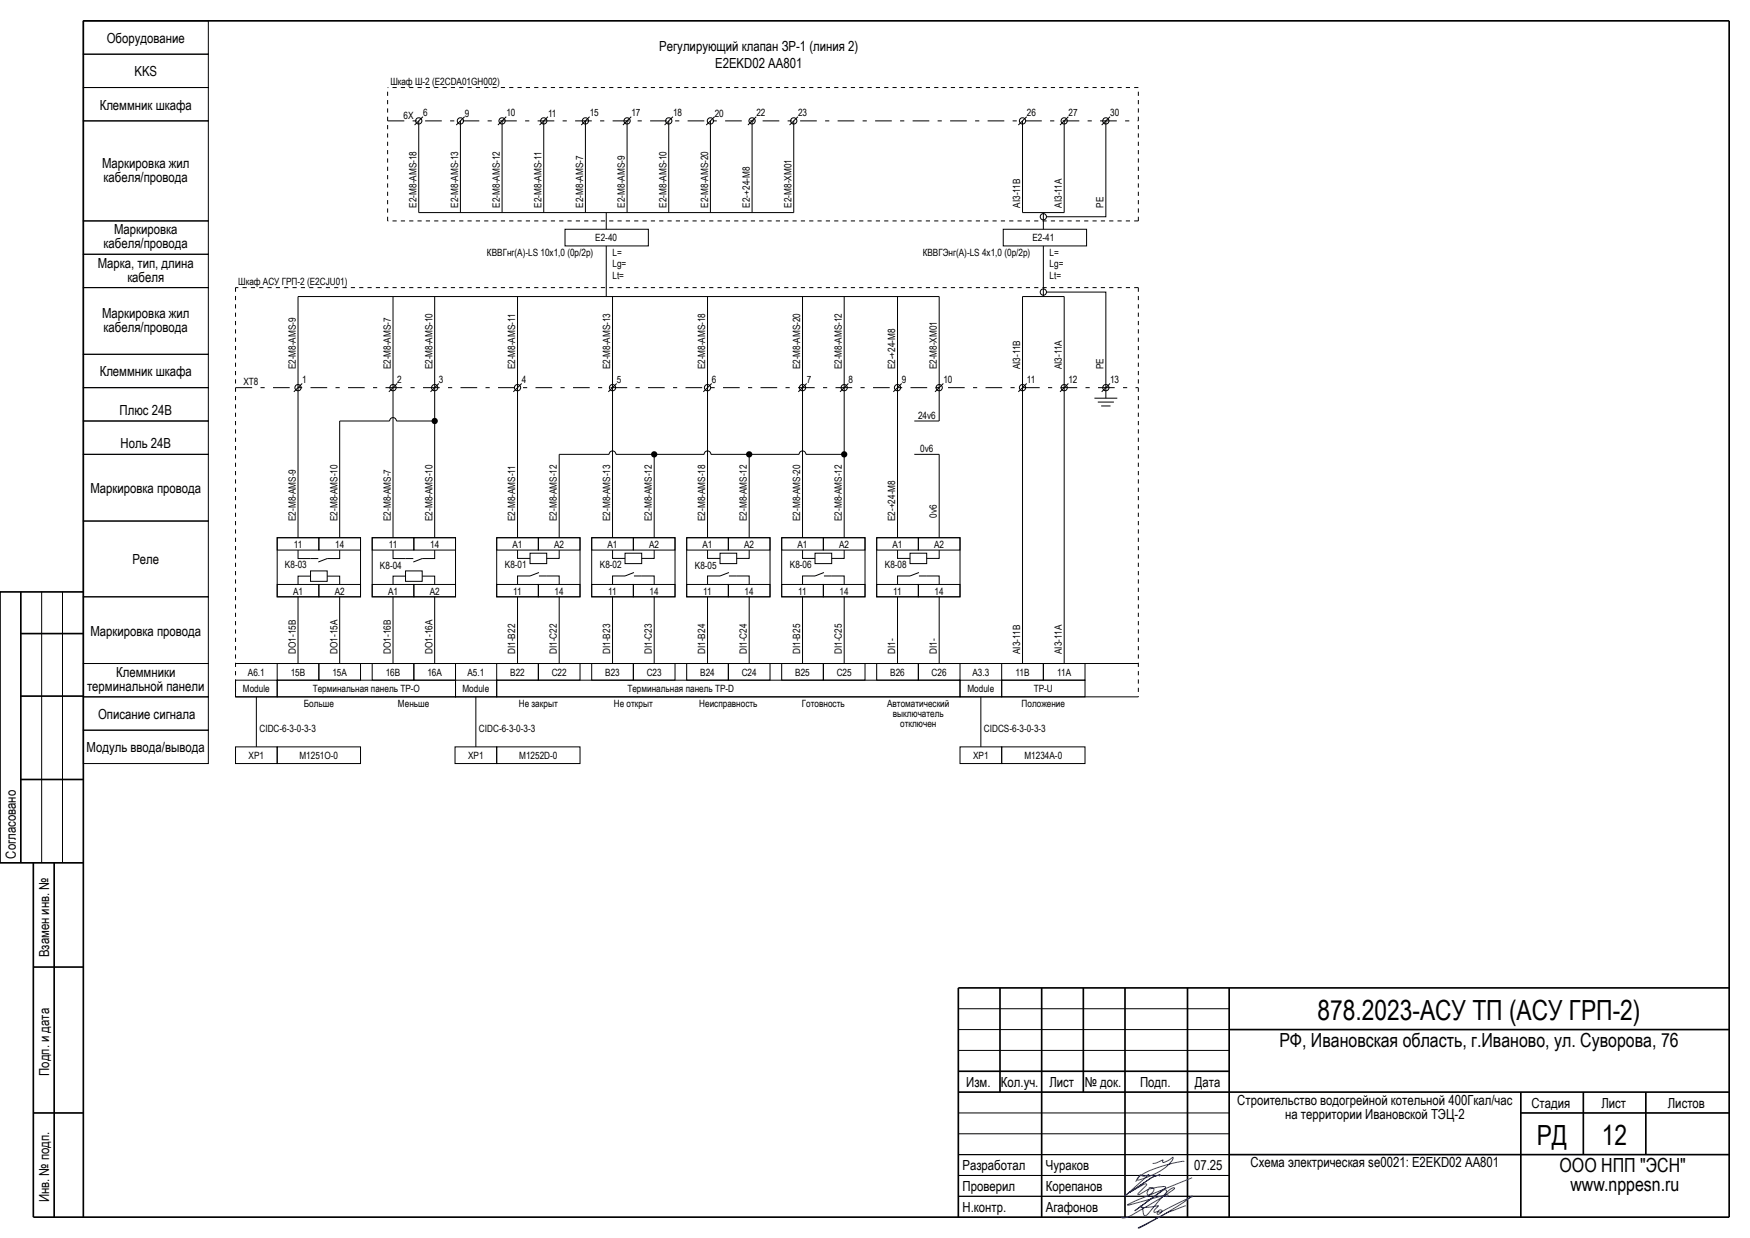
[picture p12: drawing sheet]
<svg xmlns="http://www.w3.org/2000/svg" width="420mm" height="297mm" viewBox="0 0 420 297" stroke-linecap="round" stroke-linejoin="round" font-family="sans-serif">
<g fill="#000" stroke="#000" stroke-width=".24">
<path d="M99.5 30l2-2zM109.5 30l2-2zM119.5 30l2-2zM131.5 28l-2 2zM139.5 30l2-2zM149.5 30l2-2zM159.5 30l2-2zM171.5 28l-2 2zM179.5 30l2-2zM189.5 30l2-2zM244.4 30l2-2zM254.4 30l2-2z"/>
<path d="M266.4 28l-2 2zM100.5 51h90zM100.5 29v22zM110.5 29v22zM120.5 29v22zM130.5 29v22zM140.5 29v22zM145.5 51v4zM150.5 29v22zM160.5 29v22zM170.5 29v22zM180.5 29v22z"/>
<path d="M190.5 29v22zM245.4 29v22zM245.4 51h10zM250.4 51v4zM255.4 29v22zM71.5 71.1h153.9zM71.5 71.1v21.9zM94.3 71.1v21.9zM104.3 71.1v21.9zM124.2 71.1v21.9zM145.5 59v12.1zM147 71.1v21.9z"/>
<path d="M169.8 71.1v21.9zM192.6 71.1v21.9zM202.6 71.1v21.9zM215.4 71.1v21.9zM225.4 71.1v21.9zM245.4 71.1v21.9zM245.4 71.1h10zM250.4 59v12.1zM255.4 71.1v21.9zM70.5 94l2-2zM71.5 93v36zM95.3 92l-2 2z"/>
<path d="M94.3 93v36zM105.3 92l-2 2zM104.3 93v36zM125.2 92l-2 2zM124.2 93v36zM146 94l2-2zM147 93v36zM168.8 94l2-2zM169.8 93v36zM191.6 94l2-2zM192.6 93v36zM201.6 94l2-2z"/>
<path d="M214.4 94l2-2zM215.4 93v36zM224.4 94l2-2zM225.4 93v8zM246.4 92l-2 2zM245.4 93v66.2zM254.4 94l2-2zM255.4 93v66.2zM262.7 95.5h5.4zM263.5 96.5h3.8zM264.3 97.4h2.2zM266.4 92l-2 2z"/>
<path d="M265.4 93v2.5zM81.5 101v28zM81.5 101h12zM95.1 101h8.8zM134.2 109h12zM147.8 109h21.2zM170.6 109h21.2zM193.4 109h8.8zM219.4 101h6zM219.4 109h6zM134.2 109v20zM157 109.4v19.6z"/>
<path d="M179.8 109.4v19.6zM202.6 93v36zM225.4 109v20zM56.5 159.2h52.8zM71.5 143.2v16zM81.5 143.2v16zM94.3 143.2v16zM104.3 143.2v16zM109.2 159.2h121.2zM124.2 143.2v16zM134.2 143.2v16zM147 143.2v16z"/>
<path d="M157 143.2v16zM169.8 143.2v16zM179.8 143.2v16zM192.6 143.2v16zM202.6 143.2v16zM215.4 143.2v16zM225.4 143.2v16zM230.4 159.2h42.8zM56.5 167.2h52.8zM61.5 167.2v12zM109.2 167.2h121.2zM114.2 167.2v12z"/>
<path d="M230.4 167.2h42.8zM235.4 167.2v12zM10 142v65zM15 142v65zM230 252h65zM230 247h65zM230 242h65zM230 277h65zM230 272h65zM230 267h65zM230 287h65zM230 282h65z"/>
</g>
<g fill="#000" stroke="#000" stroke-width=".4">
<path d="M20 5h395zM5 152h15zM5 167h15zM5 187h15zM5 142v65zM8 207v85zM13 207v85zM8 232h12zM230 237h185zM230 257h65zM295 247h120zM8 267h12z"/>
<path d="M230 262h185zM240 237v25zM260 237v25zM295 277h120zM365 267h50zM380 262v15zM395 262v15zM8 292h407zM20 5v287zM230 237v55zM250 237v55zM270 237v55z"/>
<path d="M285 237v55zM295 237v55zM365 262v30zM415 5v287z"/>
</g>
<path d="M20 142h-20v65h20" fill="none" stroke="#000" stroke-width=".4"/>
<path d="M284.2 278.7l-.1-.1a26.7 26.7 0 0 0-10.8 3.7l-.4 .8a14 14 0 0 0 8.5-4.9l.1-.6-2.1 1.3a.32 .32 0 0 1-.4-.2 .32 .32 0 0 1 .1-.4l-1.5 .7-1 .1M284.6 289.2a74 74 0 0 0-11.4 5.4l1.9-.9 4.7-2.6 6.4-4.1-.1 .1-7.4 3.7h-.4a.34 .34 0 0 1-.1-.4 .34 .34 0 0 1 .5-.1 .34 .34 0 0 1 .1 .4 .74 .74 0 0 1-1.1 .5l.4-.6h-.2a.72 .72 0 0 1-1 .1l1-1.5a9.8 9.8 0 0 1-4.2 .3v-.2a.9 .9 0 0 1 .6 1.2l.1 .4a.57 .57 0 0 0 .2 .7 .57 .57 0 0 0 .8-.2l1.1-1.3a20.9 20.9 0 0 1 4.9-5.1h.4l.1 .1-3.4 2.4-5.3 3.1a6.1 6.1 0 0 1-3.9 1.6v-.4M286.1 282.5l-13.4 5.5-2.1 1.1 9.4-2.5a.25 .25 0 0 1 .3 .2 .25 .25 0 0 1-.3 .3l-.3-.5 .3-.5a.48 .48 0 0 0-.1-.6 .48 .48 0 0 0-.6-.1l-7 5.1 7.5-5.6-.2-.2-.3-.1-3.4 .6-.1-.1a.65 .65 0 0 1 1 0 .65 .65 0 0 1-.2 1l-.8 .6a.48 .48 0 0 1-.5-.3 .48 .48 0 0 1 .1-.6l.2-.5-2.2 1.3-.3-.1 2.1-2.3a.56 .56 0 0 0-.9 .1l-3.2 1.8 5.3-3.6 2-.6-2 .6-6.4 4.4 5.7-5.1a1.72 1.72 0 0 1-2 .1l-1.1 1.6" fill="none" stroke="#00f" stroke-width=".24"/>
<g fill="none" stroke="#000" stroke-width=".24">
<path d="M20 13h30v8h-30zM20 5h30v8h-30zM20 29h30v24h-30zM20 21h30v8h-30zM265.4 29v23h-14.2M20 53h30v8h-30zM135.6 55h20v4h-20zM240.8 55h20v4h-20zM20 69h30v16h-30zM20 61h30v8h-30zM251.2 70.1h14.2v22.9M20 85h30v8h-30z"/>
<path d="M20 93h30v8h-30zM20 109h30v16h-30zM20 101h30v8h-30zM93.5 101a.82 .82 0 0 1 .8-.8 .82 .82 0 0 1 .8 .8M146.2 109a.82 .82 0 0 1 .8-.8 .82 .82 0 0 1 .8 .8M169 109a.82 .82 0 0 1 .8-.8 .82 .82 0 0 1 .8 .8M191.8 109a.82 .82 0 0 1 .8-.8 .82 .82 0 0 1 .8 .8M20 125h30v18.2h-30zM66.5 129h20v14.2h-20zM66.5 129h10v3h-10zM71.5 132v2h4.9M74.5 137h4v2.5h-4z"/>
<path d="M74.5 138.2h-3v2M76.5 129h10v3h-10zM78.5 138.2h3v2M81.5 132v2h-3l-2.1 .8M89.3 129h20v14.2h-20zM89.3 129h10v3h-10zM94.3 132v2h4.9M97.3 137h4v2.5h-4zM97.3 138.2h-3v2M99.3 129h10v3h-10zM101.3 138.2h3v2M104.3 132v2h-3l-2.1 .8"/>
<path d="M119.2 129h20v14.2h-20zM119.2 129h10v3h-10zM124.2 132v2h3M127.2 132.7h4v2.5h-4zM129.2 129h10v3h-10zM129.3 137.4l-2.1 .8h-3v2M129.3 138.2h4.9v2M134.2 132v2h-3M142 129h20v14.2h-20zM142 129h10v3h-10zM147 132v2h3M150 132.7h4v2.5h-4z"/>
<path d="M152 129h10v3h-10zM152.1 137.4l-2.1 .8h-3v2M152.1 138.2h4.9v2M157 132v2h-3M164.8 129h20v14.2h-20zM164.8 129h10v3h-10zM169.8 132v2h3M172.8 132.7h4v2.5h-4zM174.8 129h10v3h-10zM174.9 137.4l-2.1 .8h-3v2M174.9 138.2h4.9v2M179.8 132v2h-3"/>
<path d="M187.6 129h20v14.2h-20zM187.6 129h10v3h-10zM192.6 132v2h3M195.6 132.7h4v2.5h-4zM197.6 129h10v3h-10zM197.7 137.4l-2.1 .8h-3v2M197.7 138.2h4.9v2M202.6 132v2h-3M210.4 129h20v14.2h-20zM210.4 129h10v3h-10zM215.4 132v2h3M218.4 132.7h4v2.5h-4z"/>
<path d="M220.4 129h10v3h-10zM220.5 137.4l-2.1 .8h-3v2M220.5 138.2h4.9v2M225.4 132v2h-3M20 159.2h30v8h-30zM20 143.2h30v16h-30zM66.5 140.2h10v3h-10zM66.5 159.2h10v4h-10zM76.5 140.2h10v3h-10zM76.5 159.2h10v4h-10zM89.3 159.2h10v4h-10zM89.3 140.2h10v3h-10z"/>
<path d="M99.3 159.2h10v4h-10zM99.3 140.2h10v3h-10zM119.2 159.2h10v4h-10zM119.2 140.2h10v3h-10zM129.2 140.2h10v3h-10zM129.2 159.2h10v4h-10zM142 159.2h10v4h-10zM142 140.2h10v3h-10zM152 140.2h10v3h-10zM152 159.2h10v4h-10zM164.8 159.2h10v4h-10zM164.8 140.2h10v3h-10z"/>
<path d="M174.8 159.2h10v4h-10zM174.8 140.2h10v3h-10zM187.6 159.2h10v4h-10zM187.6 140.2h10v3h-10zM197.6 159.2h10v4h-10zM197.6 140.2h10v3h-10zM210.4 159.2h10v4h-10zM210.4 140.2h10v3h-10zM220.4 159.2h10v4h-10zM220.4 140.2h10v3h-10zM240.4 159.2h10v4h-10zM250.4 159.2h10v4h-10z"/>
<path d="M20 167.2h30v8h-30zM20 175.2h30v8h-30zM56.5 179.2h10v4h-10zM56.5 163.2h10v4h-10zM66.5 163.2h42.8v4h-42.8zM66.5 179.2h20v4h-20zM109.2 179.2h10v4h-10zM109.3 163.2h9.9v4h-9.9zM119.2 163.2h111.2v4h-111.2zM119.2 179.2h20v4h-20zM230.4 163.2h10v4h-10zM230.4 179.2h10v4h-10z"/>
<path d="M240.4 163.2h20v4h-20zM240.4 179.2h20v4h-20z"/>
<circle cx="100.5" cy="29" r=".75"/>
<circle cx="110.5" cy="29" r=".75"/>
<circle cx="120.5" cy="29" r=".75"/>
<circle cx="130.5" cy="29" r=".75"/>
<circle cx="140.5" cy="29" r=".75"/>
<circle cx="150.5" cy="29" r=".75"/>
<circle cx="160.5" cy="29" r=".75"/>
<circle cx="170.5" cy="29" r=".75"/>
<circle cx="180.5" cy="29" r=".75"/>
<circle cx="190.5" cy="29" r=".75"/>
<circle cx="245.4" cy="29" r=".75"/>
<circle cx="255.4" cy="29" r=".75"/>
<circle cx="265.4" cy="29" r=".75"/>
<circle cx="250.4" cy="52" r=".75"/>
<circle cx="250.4" cy="70.1" r=".75"/>
<circle cx="71.5" cy="93" r=".75"/>
<circle cx="94.3" cy="93" r=".75"/>
<circle cx="104.3" cy="93" r=".75"/>
<circle cx="124.2" cy="93" r=".75"/>
<circle cx="147" cy="93" r=".75"/>
<circle cx="169.8" cy="93" r=".75"/>
<circle cx="192.6" cy="93" r=".75"/>
<circle cx="202.6" cy="93" r=".75"/>
<circle cx="215.4" cy="93" r=".75"/>
<circle cx="225.4" cy="93" r=".75"/>
<circle cx="245.4" cy="93" r=".75"/>
<circle cx="255.4" cy="93" r=".75"/>
<circle cx="265.4" cy="93" r=".75"/>
</g>
<g fill="none" stroke="#000" stroke-width=".7" stroke-linecap="butt">
<circle cx="104.3" cy="101" r=".4"/>
<circle cx="157" cy="109" r=".4"/>
<circle cx="179.8" cy="109" r=".4"/>
<circle cx="202.6" cy="109" r=".4"/>
</g>
<path d="M93 29h180.2zM56.5 93h216.7z" fill="#000" stroke="#000" stroke-width=".24" stroke-dasharray="4 2 1 2" stroke-linecap="butt"/>
<path d="M93 21h180.2zM93 21v32zM93 53h180.2zM273.2 21v32zM56.5 69v98.2zM56.5 69h216.7zM273.2 69v98.2z" fill="#000" stroke="#000" stroke-width=".24" stroke-dasharray="1 1" stroke-linecap="butt"/>
<g font-size="6.7">
<text x="316.2" y="244.6">878.2023-АСУ ТП (АСУ ГРП-2)</text>
<text x="368.8" y="274.7">РД</text>
<text x="384.5" y="274.6">12</text>
</g>
<g font-size="4.7">
<text x="307" y="251.1">РФ, Ивановская область, г.Иваново, ул. Суворова, 76</text>
<text x="374.3" y="281.1">ООО НПП &quot;ЭСН&quot;</text>
<text x="376.9" y="285.8">www.nppesn.ru</text>
</g>
<g font-size="3.3">
<text x="25.6" y="10.2">Оборудование</text>
<text x="158.2" y="12.2">Регулирующий клапан ЗР-1 (линия 2)</text>
<text x="171.6" y="16.4">E2EKD02 AA801</text>
<text x="32.3" y="18.3">KKS</text>
<text x="23.9" y="26.3">Клеммник шкафа</text>
<text x="24.5" y="40.2">Маркировка жил</text>
<text x="24.9" y="43.6">кабеля/провода</text>
<text x="24.9" y="59.6">кабеля/провода</text>
<text x="27.4" y="56.2">Маркировка</text>
<text x="23.5" y="64.2">Марка, тип, длина</text>
<text x="30.6" y="67.6">кабеля</text>
<text x="24.5" y="76.2">Маркировка жил</text>
<text x="24.9" y="79.6">кабеля/провода</text>
<text x="23.9" y="90.3">Клеммник шкафа</text>
<text x="28.7" y="99.6">Плюс 24В</text>
<text x="28.9" y="107.6">Ноль 24В</text>
<text x="21.7" y="118.3">Маркировка провода</text>
<text x="31.8" y="135.3">Реле</text>
<text x="21.7" y="152.5">Маркировка провода</text>
<text x="20.9" y="165.8">терминальной панели</text>
<text x="27.9" y="162.4">Клеммники</text>
<text x="23.5" y="172.4">Описание сигнала</text>
<text x="20.8" y="180.4">Модуль ввода/вывода</text>
<text x="3.8" y="206" transform="rotate(-90 3.8 206)">Согласовано</text>
<text x="11.8" y="229.7" transform="rotate(-90 11.8 229.7)">Взамен инв. №</text>
<text x="11.8" y="258.1" transform="rotate(-90 11.8 258.1)">Подп. и дата</text>
<text x="231.9" y="260.8">Изм.</text>
<text x="240.2" y="260.8">Кол.уч.</text>
<text x="251.8" y="260.8">Лист</text>
<text x="260.4" y="260.8">№ док.</text>
<text x="273.6" y="260.8">Подп.</text>
<text x="286.8" y="260.8">Дата</text>
<text x="296.9" y="265.1">Строительство водогрейной котельной 400Гкал/час</text>
<text x="308.4" y="268.4">на территории Ивановской ТЭЦ-2</text>
<text x="367.5" y="265.8">Стадия</text>
<text x="384.3" y="265.8">Лист</text>
<text x="400.3" y="265.8">Листов</text>
<text x="231" y="280.7">Разработал</text>
<text x="251" y="280.8">Чураков</text>
<text x="286.6" y="280.8">07.25</text>
<text x="300.1" y="280.1">Схема электрическая se0021: E2EKD02 AA801</text>
<text x="231" y="285.8">Проверил</text>
<text x="251" y="285.8">Корепанов</text>
<text x="11.8" y="288.5" transform="rotate(-90 11.8 288.5)">Инв. № подп.</text>
<text x="231" y="290.8">Н.контр.</text>
<text x="251" y="290.8">Агафонов</text>
</g>
<g font-size="2.4">
<text x="93.7" y="20.5">Шкаф Ш-2 (E2CDA01GH002)</text>
<text x="96.8" y="28.5">6X</text>
<text x="101.5" y="27.9">6</text>
<text x="111.5" y="28">9</text>
<text x="121.5" y="27.9">10</text>
<text x="131.5" y="28">11</text>
<text x="141.5" y="27.9">15</text>
<text x="151.5" y="27.9">17</text>
<text x="161.5" y="27.9">18</text>
<text x="171.5" y="28">20</text>
<text x="181.5" y="27.9">22</text>
<text x="191.5" y="27.9">23</text>
<text x="246.4" y="27.9">26</text>
<text x="256.4" y="27.9">27</text>
<text x="266.4" y="27.9">30</text>
<text x="100" y="49.8" transform="rotate(-90 100 49.8)">E2-M8-AMS-18</text>
<text x="109.9" y="49.8" transform="rotate(-90 109.9 49.8)">E2-M8-AMS-13</text>
<text x="120" y="49.8" transform="rotate(-90 120 49.8)">E2-M8-AMS-12</text>
<text x="129.9" y="49.8" transform="rotate(-90 129.9 49.8)">E2-M8-AMS-11</text>
<text x="140" y="49.8" transform="rotate(-90 140 49.8)">E2-M8-AMS-7</text>
<text x="149.9" y="49.8" transform="rotate(-90 149.9 49.8)">E2-M8-AMS-9</text>
<text x="160" y="49.8" transform="rotate(-90 160 49.8)">E2-M8-AMS-10</text>
<text x="169.9" y="49.8" transform="rotate(-90 169.9 49.8)">E2-M8-AMS-20</text>
<text x="179.9" y="49.8" transform="rotate(-90 179.9 49.8)">E2-+24-M8</text>
<text x="189.9" y="49.8" transform="rotate(-90 189.9 49.8)">E2-M8-XM01</text>
<text x="244.9" y="49.8" transform="rotate(-90 244.9 49.8)">AI3-11B</text>
<text x="254.9" y="49.8" transform="rotate(-90 254.9 49.8)">AI3-11A</text>
<text x="264.9" y="49.8" transform="rotate(-90 264.9 49.8)">PE</text>
<text x="142.9" y="57.9">E2-40</text>
<text x="247.8" y="57.9">E2-41</text>
<text x="116.9" y="61.4">КВВГнг(А)-LS 10х1,0 (0p/2р)</text>
<text x="147" y="61.4">L=</text>
<text x="147" y="63.9">Lg=</text>
<text x="221.4" y="61.4">КВВГЭнг(А)-LS 4х1,0 (0p/2р)</text>
<text x="251.9" y="61.4">L=</text>
<text x="251.9" y="63.9">Lg=</text>
<text x="57.2" y="68.4">Шкаф АСУ ГРП-2 (E2CJU01)</text>
<text x="147" y="66.9">Lt=</text>
<text x="251.9" y="66.9">Lt=</text>
<text x="71" y="88.6" transform="rotate(-90 71 88.6)">E2-M8-AMS-9</text>
<text x="93.8" y="88.6" transform="rotate(-90 93.8 88.6)">E2-M8-AMS-7</text>
<text x="103.8" y="88.6" transform="rotate(-90 103.8 88.6)">E2-M8-AMS-10</text>
<text x="123.7" y="88.6" transform="rotate(-90 123.7 88.6)">E2-M8-AMS-11</text>
<text x="146.5" y="88.6" transform="rotate(-90 146.5 88.6)">E2-M8-AMS-13</text>
<text x="169.3" y="88.6" transform="rotate(-90 169.3 88.6)">E2-M8-AMS-18</text>
<text x="192.1" y="88.6" transform="rotate(-90 192.1 88.6)">E2-M8-AMS-20</text>
<text x="202.1" y="88.6" transform="rotate(-90 202.1 88.6)">E2-M8-AMS-12</text>
<text x="214.9" y="88.6" transform="rotate(-90 214.9 88.6)">E2-+24-M8</text>
<text x="224.9" y="88.6" transform="rotate(-90 224.9 88.6)">E2-M8-XM01</text>
<text x="244.9" y="88.6" transform="rotate(-90 244.9 88.6)">AI3-11B</text>
<text x="254.9" y="88.6" transform="rotate(-90 254.9 88.6)">AI3-11A</text>
<text x="264.9" y="88.6" transform="rotate(-90 264.9 88.6)">PE</text>
<text x="58.4" y="92.5">XT8</text>
<text x="72.6" y="91.9">1</text>
<text x="95.4" y="91.9">2</text>
<text x="105.4" y="91.9">3</text>
<text x="125.2" y="92">4</text>
<text x="148" y="92">5</text>
<text x="170.8" y="91.9">6</text>
<text x="193.6" y="92">7</text>
<text x="203.6" y="92">8</text>
<text x="216.4" y="91.9">9</text>
<text x="226.4" y="92">10</text>
<text x="246.4" y="91.9">11</text>
<text x="256.4" y="92">12</text>
<text x="266.4" y="92">13</text>
<text x="220.3" y="100.5">24v6</text>
<text x="220.9" y="108.5">0v6</text>
<text x="71" y="125" transform="rotate(-90 71 125)">E2-M8-AMS-9</text>
<text x="81" y="125" transform="rotate(-90 81 125)">E2-M8-AMS-10</text>
<text x="93.8" y="125" transform="rotate(-90 93.8 125)">E2-M8-AMS-7</text>
<text x="103.8" y="125" transform="rotate(-90 103.8 125)">E2-M8-AMS-10</text>
<text x="123.7" y="125" transform="rotate(-90 123.7 125)">E2-M8-AMS-11</text>
<text x="133.7" y="125" transform="rotate(-90 133.7 125)">E2-M8-AMS-12</text>
<text x="146.5" y="125" transform="rotate(-90 146.5 125)">E2-M8-AMS-13</text>
<text x="156.5" y="125" transform="rotate(-90 156.5 125)">E2-M8-AMS-12</text>
<text x="169.3" y="125" transform="rotate(-90 169.3 125)">E2-M8-AMS-18</text>
<text x="179.3" y="125" transform="rotate(-90 179.3 125)">E2-M8-AMS-12</text>
<text x="192.1" y="125" transform="rotate(-90 192.1 125)">E2-M8-AMS-20</text>
<text x="202.1" y="125" transform="rotate(-90 202.1 125)">E2-M8-AMS-12</text>
<text x="214.9" y="125" transform="rotate(-90 214.9 125)">E2-+24-M8</text>
<text x="224.9" y="124.2" transform="rotate(-90 224.9 124.2)">0v6</text>
<text x="70.5" y="131.4">11</text>
<text x="80.4" y="131.4">14</text>
<text x="93.3" y="131.4">11</text>
<text x="103.2" y="131.4">14</text>
<text x="123" y="131.4">A1</text>
<text x="133" y="131.4">A2</text>
<text x="145.8" y="131.4">A1</text>
<text x="155.8" y="131.4">A2</text>
<text x="168.6" y="131.4">A1</text>
<text x="178.6" y="131.4">A2</text>
<text x="191.4" y="131.4">A1</text>
<text x="201.4" y="131.4">A2</text>
<text x="214.2" y="131.4">A1</text>
<text x="224.2" y="131.4">A2</text>
<text x="68.4" y="136.4">K8-03</text>
<text x="91.2" y="136.4">K8-04</text>
<text x="121.2" y="136.4">K8-01</text>
<text x="144" y="136.4">K8-02</text>
<text x="166.8" y="136.4">K8-05</text>
<text x="189.6" y="136.4">K8-06</text>
<text x="212.4" y="136.4">K8-08</text>
<text x="70.3" y="142.6">A1</text>
<text x="80.3" y="142.6">A2</text>
<text x="93.1" y="142.6">A1</text>
<text x="103.1" y="142.6">A2</text>
<text x="123.2" y="142.6">11</text>
<text x="133.1" y="142.6">14</text>
<text x="146" y="142.6">11</text>
<text x="155.9" y="142.6">14</text>
<text x="168.8" y="142.6">11</text>
<text x="178.7" y="142.6">14</text>
<text x="191.6" y="142.6">11</text>
<text x="201.5" y="142.6">14</text>
<text x="214.4" y="142.6">11</text>
<text x="224.3" y="142.6">14</text>
<text x="71" y="156.9" transform="rotate(-90 71 156.9)">DO1-15B</text>
<text x="81" y="156.9" transform="rotate(-90 81 156.9)">DO1-15A</text>
<text x="93.8" y="156.9" transform="rotate(-90 93.8 156.9)">DO1-16B</text>
<text x="103.8" y="156.9" transform="rotate(-90 103.8 156.9)">DO1-16A</text>
<text x="123.7" y="156.9" transform="rotate(-90 123.7 156.9)">DI1-B22</text>
<text x="133.7" y="156.9" transform="rotate(-90 133.7 156.9)">DI1-C22</text>
<text x="146.5" y="156.9" transform="rotate(-90 146.5 156.9)">DI1-B23</text>
<text x="156.5" y="156.9" transform="rotate(-90 156.5 156.9)">DI1-C23</text>
<text x="169.3" y="156.9" transform="rotate(-90 169.3 156.9)">DI1-B24</text>
<text x="179.3" y="156.9" transform="rotate(-90 179.3 156.9)">DI1-C24</text>
<text x="192.1" y="156.9" transform="rotate(-90 192.1 156.9)">DI1-B25</text>
<text x="202.1" y="156.9" transform="rotate(-90 202.1 156.9)">DI1-C25</text>
<text x="214.9" y="156.9" transform="rotate(-90 214.9 156.9)">DI1-</text>
<text x="224.9" y="156.9" transform="rotate(-90 224.9 156.9)">DI1-</text>
<text x="244.9" y="156.9" transform="rotate(-90 244.9 156.9)">AI3-11B</text>
<text x="254.9" y="156.9" transform="rotate(-90 254.9 156.9)">AI3-11A</text>
<text x="58.3" y="166.1">Module</text>
<text x="59.5" y="162.1">A6.1</text>
<text x="69.8" y="162.1">15B</text>
<text x="75" y="166.1">Терминальная панель TP-O</text>
<text x="79.8" y="162.1">15A</text>
<text x="92.6" y="162.1">16B</text>
<text x="102.6" y="162.1">16A</text>
<text x="111" y="166.1">Module</text>
<text x="112.2" y="162.1">A5.1</text>
<text x="122.5" y="162.1">B22</text>
<text x="132.4" y="162.1">C22</text>
<text x="145.3" y="162.1">B23</text>
<text x="150.6" y="166.1">Терминальная панель TP-D</text>
<text x="155.2" y="162.1">C23</text>
<text x="168.1" y="162.1">B24</text>
<text x="178" y="162.1">C24</text>
<text x="190.9" y="162.1">B25</text>
<text x="200.8" y="162.1">C25</text>
<text x="213.7" y="162.1">B26</text>
<text x="223.6" y="162.1">C26</text>
<text x="232.2" y="166.1">Module</text>
<text x="233.4" y="162.1">A3.3</text>
<text x="243.7" y="162.1">11B</text>
<text x="248.1" y="166.1">TP-U</text>
<text x="253.7" y="162.1">11A</text>
<text x="72.9" y="169.6">Больше</text>
<text x="95.5" y="169.6">Меньше</text>
<text x="124.5" y="169.6">Не закрыт</text>
<text x="147.3" y="169.6">Не открыт</text>
<text x="167.8" y="169.6">Неисправность</text>
<text x="192.5" y="169.6">Готовность</text>
<text x="212.9" y="169.6">Автоматический</text>
<text x="214.3" y="172">выключатель</text>
<text x="245.2" y="169.6">Положение</text>
<text x="62.3" y="175.5">CIDC-6-3-0-3-3</text>
<text x="115" y="175.5">CIDC-6-3-0-3-3</text>
<text x="216.1" y="174.4">отключен</text>
<text x="236.2" y="175.5">CIDCS-6-3-0-3-3</text>
<text x="59.7" y="182.1">XP1</text>
<text x="71.9" y="182.1">M1251O-0</text>
<text x="112.3" y="182.1">XP1</text>
<text x="124.6" y="182.1">M1252D-0</text>
<text x="233.5" y="182.1">XP1</text>
<text x="245.9" y="182.1">M1234A-0</text>
</g>
</svg>
